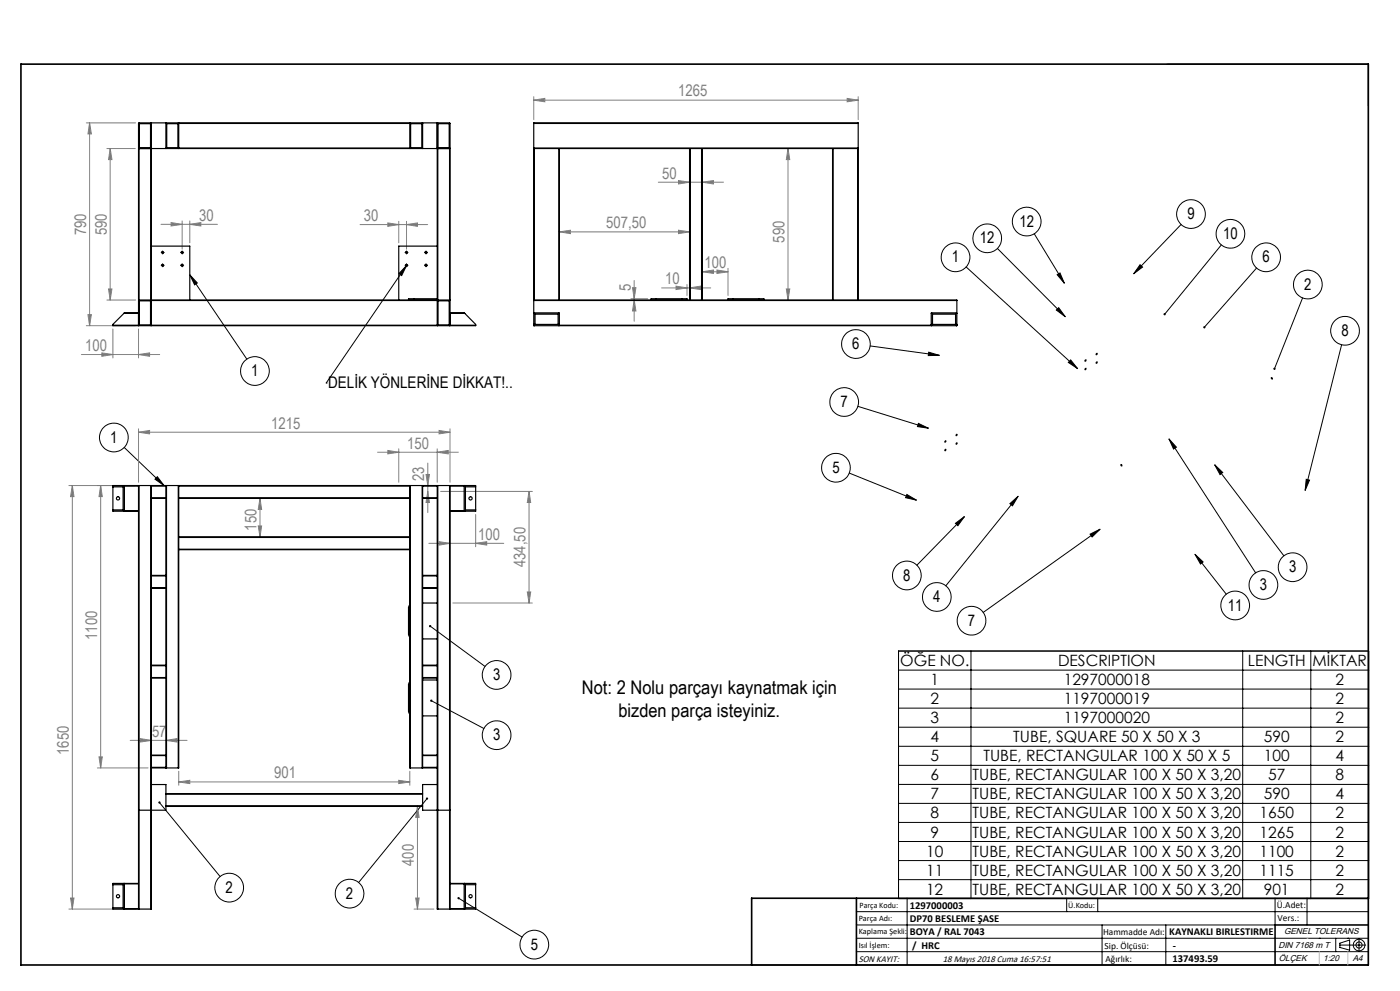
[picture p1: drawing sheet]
<svg xmlns="http://www.w3.org/2000/svg" width="420mm" height="297mm" viewBox="0 0 420 297" stroke-linecap="round" stroke-linejoin="round" font-family="sans-serif">
<g fill="none" stroke="#000" stroke-width=".3">
<path d="M350.2 19.2h60.3v12.6M48.5 79.6a.32 .32 0 0 1 .2-.4 .32 .32 0 0 1 .4 .3 .32 .32 0 0 1-.4 .3M48.5 75.8a.32 .32 0 0 1 .2-.4 .32 .32 0 0 1 .4 .3 .32 .32 0 0 1-.4 .3M48.6 79.5h.4M48.6 75.7h.4M48.8 75.5v.4M48.8 79.3v.4M54.3 79.6a.32 .32 0 0 1 .3-.4 .32 .32 0 0 1 .3 .4 .32 .32 0 0 1-.4 .2M54.3 75.8a.32 .32 0 0 1 .3-.4 .32 .32 0 0 1 .3 .3 .32 .32 0 0 1-.4 .3M54.4 79.5h.4M54.4 75.7h.4M54.6 75.5v.4"/>
<path d="M54.6 79.3v.4M121.6 79.6a.32 .32 0 0 1 .3-.4 .32 .32 0 0 1 .4 .4 .32 .32 0 0 1-.5 .2M121.6 75.8a.32 .32 0 0 1 .3-.4 .32 .32 0 0 1 .4 .3 .32 .32 0 0 1-.5 .3M121.7 79.5h.4M121.7 75.7h.4M122 75.5v.4M122 79.3v.4M122 79.6l-24.1 35.2M122 79.6l-1.5 3-.8-.6zM127.5 79.6a.31 .31 0 0 1 .3-.4 .31 .31 0 0 1 .3 .4 .31 .31 0 0 1-.4 .2M127.5 75.8a.31 .31 0 0 1 .3-.4 .31 .31 0 0 1 .3 .3 .31 .31 0 0 1-.4 .3M127.6 79.5h.4"/>
<path d="M127.6 75.7h.4M127.8 75.5v.4M127.8 79.3v.4M299.2 74.5l20.4 20.4M310.3 70.1l9 14.8M342 79.3l.8 .7-2.7 2.1zM354.3 67.3l-14.2 14.8M366.4 73.4l-17 20.8M56.9 82.4l2.3 2.4-.8 .6zM56.9 82.4l17.1 25.2M289.8 80l33.5 30.5M317.1 82.3l.9-.5 1.3 3.1z"/>
<path d="M317.6 92.2l2 2.7-2.7-2zM377 80.3l-15.7 17.8M390.8 89.3l-8.5 21.2M97.9 114.8h.1M261.1 103.7l20.7 2.8M278.6 105.5l3.2 1-3.3 .1zM321.2 107.9l2.1 2.6-2.8-1.9zM402.5 103.3l-11 43.7M37.3 134.1l11.9 11.4M257.4 121.8l21.1 6.5M275.5 126.9l3 1.4-3.3-.5zM283.6 134.7h.2a.23 .23 0 0 1 0 .4 .23 .23 0 0 1-.4-.1 .23 .23 0 0 1 .2-.3z"/>
<path d="M283.6 132.1l.2 .2-.3 .2zM336.3 139.2h.1a.23 .23 0 0 1 .2 .3 .23 .23 0 0 1-.3 .2 .23 .23 0 0 1-.1-.4zM350.7 131.5l2.2 2.5-.8 .6zM350.7 131.5l26 40.2M364.4 139.3l2.4 2.3-.8 .6zM364.4 139.3l20.8 27.3M47.2 142.9l2 2.6-2.7-1.9zM254.8 141.8l20.1 8.1M272.1 148.2l2.8 1.7-3.2-.7zM286.6 156.8l2.7-2-1.9 2.7zM289.3 154.8l-14.2 14.6M303 151l2.4-2.3-1.7 2.9z"/>
<path d="M305.4 148.7l-21.7 26.9M330 158.6l-35 24.9M391.9 143.6l1 .3-1.4 3.1zM327 160.1l3-1.5-2.4 2.3zM358.5 166.1l2.4 2.3-.7 .6zM358.5 166.1l9.4 12M129 187.6l16.5 12.1M269.6 195.1h141v74.2h-141zM291.3 195.1v74.2M372.8 195.1v74.2M393.2 195.1v74.2M129.4 210l15.8 8.3"/>
<path d="M269.6 200.8h141M269.6 206.5h141M269.6 212.2h141M269.6 217.9h141M128.1 239.3l-20.5 25.2M269.6 223.7h141M269.6 229.4h141M269.6 235.1h141M47.8 240.5l18.2 22.2M269.6 240.8h141M269.6 246.5h141M269.6 252.2h141"/>
<path d="M269.6 257.9h141M137.5 269.2l19.1 11.6M256.9 273.2h153.6M256.9 277.2h153.6M269.6 263.6h141M272.1 269.2v20M320 269.2v4M329.3 269.2v4M330.6 277.2v12M349.7 277.2v12M382.5 269.2v20M392.1 269.2v8"/>
<path d="M256.9 281.2h153.6M256.9 285.2h153.6M395.8 281.2h.1M400.7 281.2v4M402 283.2h7.7M402 282.7l2.9-1v3.1l-2.9-.9zM404.4 281.2h.1M407.7 281.3v3.8"/>
<circle cx="286.7" cy="77.1" r="4.3"/>
<circle cx="296.2" cy="71.4" r="4.3"/>
<circle cx="308" cy="66.4" r="4.3"/>
<circle cx="357.3" cy="64.2" r="4.3"/>
<circle cx="369.1" cy="70.1" r="4.3"/>
<circle cx="379.8" cy="77.1" r="4.3"/>
<circle cx="392.3" cy="85.3" r="4.3"/>
<circle cx="403.5" cy="99.1" r="4.3"/>
<circle cx="76.5" cy="111.2" r="4.3"/>
<circle cx="256.8" cy="103.1" r="4.3"/>
<circle cx="325.7" cy="110.6" r=".22"/>
<circle cx="325.7" cy="108" r=".22"/>
<circle cx="329" cy="108.6" r=".22"/>
<circle cx="329" cy="106.1" r=".22"/>
<circle cx="381.6" cy="113.3" r=".21"/>
<circle cx="34.2" cy="131.1" r="4.3"/>
<circle cx="253.2" cy="120.5" r="4.3"/>
<circle cx="287" cy="130.4" r=".22"/>
<circle cx="287" cy="132.9" r=".22"/>
<circle cx="250.8" cy="140.2" r="4.3"/>
<circle cx="272.1" cy="172.5" r="4.3"/>
<circle cx="281.1" cy="178.9" r="4.3"/>
<circle cx="379" cy="175.3" r="4.3"/>
<circle cx="387.8" cy="170" r="4.3"/>
<circle cx="291.5" cy="186" r="4.3"/>
<circle cx="370.6" cy="181.5" r="4.3"/>
<circle cx="149" cy="202.3" r="4.3"/>
<circle cx="149" cy="220.3" r="4.3"/>
<circle cx="68.8" cy="266" r="4.3"/>
<circle cx="104.9" cy="267.8" r="4.3"/>
<circle cx="160.3" cy="283.1" r="4.3"/>
<circle cx="407.7" cy="283.2" r=".93"/>
<circle cx="407.7" cy="283.2" r="1.74"/>
</g>
<g fill="none" stroke="#808080" stroke-width=".3">
<path d="M25.9 36.8h14.8M26.9 36.8l.5 3.3h-1zM26.9 36.8v60.8M160.1 29v6.8M160.1 30h97.4M160.1 30l3.3-.5v1zM254.1 29.5l3.4 .5-3.4 .5zM257.5 29v6.8M32.1 44.5h8.5M33.1 44.5l.5 3.3h-1zM33.1 44.5v45.4M197.5 54.6h19.6"/>
<path d="M203.6 54.1l3.3 .5-3.3 .5zM210.7 54.6l3.3-.5v1zM236.4 44.5l.5 3.3h-1zM236.4 44.5v45.4M48.3 67.2h16.9M51.3 66.7l3.3 .5-3.3 .5zM54.6 66.2v8.5M56.9 67.2l3.4-.5v1zM56.9 66.2v6.6M108 67.3h20.3M116.3 66.8l3.3 .5-3.3 .5zM119.6 66.3v6.5"/>
<path d="M122 67.3l3.2-.5v1zM122 66.3v8.4M167.8 69.5l3.3-.5v1zM167.8 69.5h39.1M203.6 69l3.3 .5-3.3 .5zM25.9 97.6h14.8M26.4 94.3h1l-.5 3.3zM32.1 89.9h8.6M32.6 86.6h1l-.5 3.3zM33.9 98.6v8.7M41.6 98.6v8.7M189.3 89.5h5"/>
<path d="M189.8 86.2h1l-.5 3.3zM190.3 84.1v12.2M190.3 89.9l.5 3.3h-1zM198.5 86.3h14.7M202.8 85.8l3.3 .5-3.3 .5zM206.1 85.3v3.2M206.9 86.3l3.3-.5v1zM210.7 81.5l3.3-.6v1zM210.7 81.5h7.7M215.1 80.9l3.3 .6-3.3 .4zM218.4 80.4v8.1M235.9 86.6h1l-.5 3.3z"/>
<path d="M24.4 106.3h23.5M30.6 105.8l3.3 .5-3.3 .5zM41.6 106.3l3.3-.5v1zM41.6 129.5l3.3-.5v1zM41.6 128.5v16M41.6 129.5h93.4M113.3 135.5h24.2M116.3 135l3.3 .5-3.3 .5zM119.6 134.5v10M128.3 138.8v14.8M131.2 135.5l3.3-.5v1zM131.2 134.5v10"/>
<path d="M131.7 129l3.3 .5-3.3 .5zM135 128.5v16M20.7 145.5h19.9M21.7 145.5l.5 3.3h-1zM21.7 145.5v126.9M30.2 145.5l.5 3.3h-1zM30.2 145.5v84.6M77.5 157.6h1l-.5 3.3zM78 149.4l.5 3.3h-1zM78 149.4v11.5M127.8 142.2h1l-.5 3.3zM128.3 147.3l.5 3.3h-1z"/>
<path d="M132.2 147.3h27.5M142.7 154.2v9.7M158.7 147.3l.5 3.3h-1zM158.7 147.3v33.4M128.7 162.8h22.4M131.7 162.3l3.3 .5-3.3 .6zM142.7 162.8l3.3-.5v1.1zM158.2 177.4h1l-.5 3.3zM135.9 180.7h23.8M29.2 230.1h15.2M29.7 226.8h1l-.5 3.3zM39.1 221.9h17"/>
<path d="M42.1 221.4l3.3 .5-3.3 .5zM49.8 221.9l3.3-.5v1zM53.6 234.3l3.3-.4v.9zM53.6 231.1v4.2M53.6 234.3h69.3M119.6 233.9l3.3 .4-3.3 .5zM122.9 231.1v4.2M125.2 241.7l.5 3.3h-1zM125.2 241.7v30.7M20.7 272.4h19.9M21.2 269.1h1l-.5 3.3zM124.2 272.4h6"/>
<path d="M124.7 269.1h1l-.5 3.3z"/>
</g>
<path d="M410.5 277.2h-28v12M225.5 289.2h185" fill="none" stroke="#000" stroke-width=".35"/>
<path d="M6.3 19.2h404.2v270h-404.2zM256.9 269.2v20M410.5 269.2h-185v20" fill="none" stroke="#000" stroke-width=".5"/>
<path d="M392.1 281.2h.1M395.8 285.2v4M404.4 285.2v4" fill="none" stroke="#c0c0c0" stroke-width=".3"/>
<g fill="none" stroke="#000" stroke-width=".3" stroke-dasharray="15.2 1.3 1.3 1.3">
<path d="M48.4 79.5h.1M48.4 75.7h.1M48.8 79.1h.1M48.8 79.9v.1M48.8 75.3v-.1M48.8 76v.1M49.2 79.5h.1M49.2 75.7h.1M54.3 79.5h-.1M54.3 75.7h-.1M54.6 79.1h.1M54.6 79.9v.1"/>
<path d="M54.6 75.3v-.1M54.6 76v.1M55 79.5h.1M55 75.7h.1M121.6 79.5h-.1M121.6 75.7h-.1M122 79.1h.1M122 79.9v.1M122 75.3v-.1M122 76v.1M122.3 79.5h.1M122.3 75.7h.1"/>
<path d="M127.4 79.5h.1M127.4 75.7h.1M127.8 79.1h.1M127.8 79.9v.1M127.8 75.3v-.1M127.8 76v.1M128.2 79.5h.1M128.2 75.7h.1"/>
</g>
<path d="M137.3 269a.34 .34 0 0 0 .2 .5 .34 .34 0 0 0 .4-.4 .34 .34 0 0 0-.6-.2l.2 .3zM127.9 239a.35 .35 0 0 0-.1 .5 .35 .35 0 0 0 .5 .1 .35 .35 0 0 0 0-.5l-.2 .2 .2-.2zM47.6 240.2a.34 .34 0 0 0 0 .6 .34 .34 0 0 0 .6-.2 .34 .34 0 0 0-.5-.4l.1 .3zM47.2 142.9l2 2.6-2.7-1.9zM128.8 187.4a.36 .36 0 0 0 0 .6 .36 .36 0 0 0 .5-.2 .36 .36 0 0 0-.5-.4l.2 .2zM129.2 209.7l.2 .3-.3-.2a.34 .34 0 0 0 .2 .5 .34 .34 0 0 0 .4-.4 .34 .34 0 0 0-.5-.2z" fill="#000"/>
<g fill="#808080">
<path d="M41.6 106.3l3.3-.5v1zM30.6 105.8l3.3 .5-3.3 .5zM122 67.3l3.2-.5v1zM116.3 66.8l3.3 .5-3.3 .5zM131.7 129l3.3 .5-3.3 .5zM41.6 129.5l3.3-.5v1zM210.7 54.6l3.3-.5v1zM203.6 54.1l3.3 .5-3.3 .5zM215.1 80.9l3.3 .6-3.3 .4zM210.7 81.5l3.3-.6v1z"/>
<path d="M51.3 66.7l3.3 .5-3.3 .5zM56.9 67.2l3.4-.5v1zM167.8 69.5l3.3-.5v1zM203.6 69l3.3 .5-3.3 .5zM202.8 85.8l3.3 .5-3.3 .5zM206.9 86.3l3.3-.5v1z"/>
<path d="M49.8 221.9l3.3-.5v1zM42.1 221.4l3.3 .5-3.3 .5z"/>
<path d="M158.2 177.4h1l-.5 3.3zM158.7 147.3l.5 3.3h-1z"/>
<path d="M235.9 86.6h1l-.5 3.3zM236.4 44.5l.5 3.3h-1z"/>
<path d="M78 149.4l.5 3.3h-1zM77.5 157.6h1l-.5 3.3zM127.8 142.2h1l-.5 3.3zM128.3 147.3l.5 3.3h-1z"/>
<path d="M26.4 94.3h1l-.5 3.3zM26.9 36.8l.5 3.3h-1z"/>
<path d="M29.7 226.8h1l-.5 3.3zM30.2 145.5l.5 3.3h-1z"/>
<path d="M33.1 44.5l.5 3.3h-1zM32.6 86.6h1l-.5 3.3zM21.7 145.5l.5 3.3h-1zM21.2 269.1h1l-.5 3.3zM125.2 241.7l.5 3.3h-1zM124.7 269.1h1l-.5 3.3zM189.8 86.2h1l-.5 3.3zM190.3 89.9l.5 3.3h-1z"/>
<path d="M53.6 234.3l3.3-.4v.9zM119.6 233.9l3.3 .4-3.3 .5zM116.3 135l3.3 .5-3.3 .5zM131.2 135.5l3.3-.5v1z"/>
<path d="M131.7 162.3l3.3 .5-3.3 .6zM142.7 162.8l3.3-.5v1.1zM160.1 30l3.3-.5v1zM254.1 29.5l3.4 .5-3.4 .5z"/>
</g>
<g fill="#000">
<path d="M122 79.6l-1.5 3-.8-.6z"/>
<path d="M56.9 82.4l2.3 2.4-.8 .6zM317.1 82.3l.9-.5 1.3 3.1zM316.9 92.9l.7-.7 2 2.7zM342 79.3l.8 .7-2.7 2.1zM349.1 94l.1 .4 .2-.2-.2 .2a.33 .33 0 0 0 .4 0 .33 .33 0 0 0 0-.5 .33 .33 0 0 0-.5 .1zM361 97.9l.1 .5 .2-.3-.2 .3a.34 .34 0 0 0 .5-.1 .34 .34 0 0 0-.1-.5 .34 .34 0 0 0-.5 .1zM275.5 126.9l3 1.4-3.3-.5zM321.2 107.9l2.1 2.6-2.8-1.9zM272.1 148.2l2.8 1.7-3.2-.7zM286.6 156.8l2.7-2-1.9 2.7zM303 151l2.4-2.3-1.7 2.9zM327 160.1l3-1.5-2.4 2.3zM358.5 166.1l2.4 2.3-.7 .6zM364.4 139.3l2.4 2.3-.8 .6zM278.6 105.5l3.2 1-3.3 .1zM382.1 110.3v.5l.2-.3-.1 .3a.35 .35 0 0 0 .5-.3 .35 .35 0 0 0-.6-.2zM350.7 131.5l2.2 2.5-.8 .6zM391.9 143.6l1 .3-1.4 3.1z"/>
</g>
<g fill="none" stroke="#000" stroke-width=".35">
<path d="M41.8 37.1h3.4v7.2h-3.4zM45.4 37l-.1-.2-3.7 .1 .1 7.6M49.8 37l.1-.2h3.6l.1 .2M50 37.1h3.4v7.2h-3.4zM53.6 37v-.2h69.3v.2M53.6 37v7.4M53.6 37h69.3M122.9 37l.1-.2h3.6l.2 .2M122.9 37v7.4M123.2 37.1h3.3v7.2h-3.3zM131.2 37l.1-.2 3.7 .1-.1 7.6M131.4 37.1h3.4v7.2h-3.4z"/>
<path d="M160.1 37v-.2h97.4v.2M160.1 37h97.4M160.1 37v7.4M257.5 37v7.4M41.7 44.5v45.4M41.7 44.5h3.6M45.3 44.5h4.5v-7.7h-4.4v53.1M45.3 44.5v45.4M45.4 44.4l-.1 .1M49.8 44.4h3.8M53.6 44.4h69.3M122.9 44.4h3.9"/>
<path d="M131.2 44.4l.1 .1M131.3 44.5h-4.5v-7.7h4.4v53.1M131.3 44.5v45.4M131.3 44.5h3.6M134.9 44.5v45.4M160.1 44.5h.2M160.1 44.4v.1M160.1 44.4h97.4M160.1 44.5v45.4M160.3 44.5h7.4M160.3 44.5v45.4M167.7 44.5h.1"/>
<path d="M167.7 44.5v45.4M167.8 44.5h39.1M167.8 44.5v45.4M206.9 44.5h.2M206.9 44.5v45.4M207.1 44.5h3.4M207.1 44.5v45.4M210.5 44.5h.2M210.5 44.5v45.4M210.7 44.5h39.1M210.7 44.5v45.4M249.8 44.5h.1"/>
<path d="M249.8 44.5v45.4M249.9 44.5h7.4M249.9 44.5v45.4M257.3 44.5h.2M257.3 44.5v45.4M257.5 44.4v.1M257.5 44.5v45.4M45.4 73.8h11.5v16.1M131.2 73.8h-11.6v16.1M33.9 97.5h7.7M37.2 93.9h4.4M37.2 93.9l-3.3 3.3v.3"/>
<path d="M41.6 97.5h3.8M41.6 93.8l-4.4 .1M41.7 89.9l-.1 7.6M41.7 89.9h3.6M41.8 90.2h3.4v7.2h-3.4zM45.3 89.9l.1 .2M45.3 89.9h.1M45.4 97.5h85.8M45.4 89.9v.2M45.4 89.9h85.8M45.4 90.1v7.4M45.4 90.1h85.8"/>
<path d="M124.1 89.5h-1.5v.4M124.1 89.5v.4M124.1 89.5h7.1M131.2 89.9h.1M131.2 97.5h3.8M131.2 89.9v.2M131.2 90.1v7.4M131.3 89.9l-.1 .2M131.3 89.9h3.6M131.4 90.2h3.4v7.2h-3.4zM134.9 89.9l.1 7.6M135 93.8l4.4 .1"/>
<path d="M135 97.5h7.7M135 93.9h4.4M139.4 93.9l3.3 3.3v.3M160.1 89.9v.2M160.1 97.5h127M160.1 89.9h.2M160.1 97.5l.2 .1M160.1 93.9l7.6-.1 .1 3.7M160.1 90.1h127M160.1 90.1v7.4M160.1 97.2h7.7M160.3 89.9h7.4"/>
<path d="M160.5 97.2v-3h6.9v3M167.7 89.9h.1M167.8 97.5l-.1 .1M167.8 89.9h39.1M167.8 97.5h111.6M196.9 89.5h-1.6v.4M196.9 89.5h7.6M196.9 89.5v.4M204.5 89.5h1.6v.4M204.5 89.5v.4M206.9 89.9h.2M207.1 89.9h3.4"/>
<path d="M210.5 89.9h.2M210.7 89.9h39.1M220 89.5h-1.6v.4M220 89.5h7.6M220 89.5v.4M227.6 89.5h1.6v.4M227.6 89.5v.4M249.8 89.9h.1M249.9 89.9h7.4M257.3 89.9h.2M257.5 89.9l29.6 .2M279.4 97.5l.1 .1"/>
<path d="M279.4 97.2h7.7M279.8 97.2v-3h6.9v3M287.1 97.5l-.2 .1M287.1 93.9l-7.7-.1v3.7M287.1 90.1v7.4M33.9 145.9h3v6.9h-3M37.2 145.5l.1 .2M37.3 153.1l-.1 .1M37.3 145.7h4.3M37.3 153.1h4.3M37.3 145.7v7.4M41.6 145.5h.1"/>
<path d="M41.6 145.5v126.9M41.6 145.5h-7.7v7.7h7.7M41.7 145.5v126.9M41.7 145.5h3.6M45.3 145.5h.1M45.3 145.5v126.9M45.4 145.5v.2M45.4 149.2v.2M45.4 145.7v3.5M45.4 149.4v23M45.4 145.5h4.4M45.4 149.2h4.4"/>
<path d="M45.4 145.7h4.4M45.4 149.4h4.4M49.8 145.5v.2M49.8 149.2v.2M49.8 145.5h.2M49.8 145.7v3.5M49.8 149.4v23M50 145.5h3.5M50 145.5v84.6M53.5 145.5h.1M53.5 145.5v84.6M53.6 149.2v.2"/>
<path d="M53.6 145.5v.2M53.6 145.7v3.5M53.6 149.4v11.5M53.6 145.5h69.3M53.6 149.2h69.3M53.6 145.7h69.3M53.6 149.4h69.3M122.9 145.5h.2M122.9 149.2v.2M122.9 145.5v.2M122.9 145.7v3.5M122.9 149.4v11.5"/>
<path d="M123.1 145.5h3.5M123.1 145.5v84.6M126.6 145.5h.2M126.6 145.5v84.6M126.8 149.2v.2M126.8 145.5v.2M126.8 145.7v3.5M126.8 149.4v23M126.8 145.5h4.4M126.8 149.2h4.4M126.8 145.7h4.4M126.8 149.4h4.4"/>
<path d="M131.2 145.5h.1M131.2 149.2v.2M131.2 145.5v.2M131.2 145.7v3.5M131.2 149.4v23M131.3 145.5v126.9M131.3 145.5h3.6M134.9 145.5h.1M134.9 145.5v126.9M135 145.5v126.9M135 145.5h7.7v7.7h-7.7M135 145.7h4.2"/>
<path d="M135 153.1h4.2M139.2 153.1l.2 .1M139.2 145.7v7.4M139.4 145.5l-.2 .2M142.7 145.9h-3.1v6.9h3.1M45.4 176.1v.2M45.4 172.4v.2M45.4 172.6v3.5M45.4 176.3v23.1M45.4 176.1h4.4M45.4 172.6h4.4M45.4 172.4h4.4"/>
<path d="M45.4 176.3h4.4M49.8 176.1v.2M49.8 172.4v.2M49.8 172.6v3.5M49.8 176.3v23.1M53.6 164.7l-.1 65.4M53.6 160.9v.2M53.6 164.6v.1M53.6 161.1v3.5M53.6 164.6h69.3M53.6 161.1h69.3M53.6 160.9h69.3"/>
<path d="M53.6 164.7h69.3M122.9 164.7l.2 65.4M122.9 160.9v.2M122.9 164.6v.1M122.9 161.1v3.5M126.8 172.4v.2M126.8 176.1v.2M126.8 172.6v3.5M126.8 176.3v23.1M126.8 176.1h4.4M126.8 172.6h4.4M126.8 172.4h4.4"/>
<path d="M126.8 176.3h4.4M131.2 172.4v.2M131.2 176.1v.2M131.2 172.6v3.5M131.2 176.3v23.1M45.4 199.4v.1M45.4 199.5v3.6M45.4 199.5h4.4M45.4 199.4h4.4M49.8 199.4v.1M49.8 199.5v3.6M122.9 181.2l-.3 .8v8.2l.3 .8"/>
<path d="M126.8 199.4v.1M126.8 199.5v3.6M126.8 199.5h4.4M126.8 199.4h4.4M126.8 191.5h4.4M126.8 180.7h4.4M131.2 199.4v.1M131.2 199.5v3.6M45.4 203.1v.1M45.4 203.2v23.1M45.4 203.1h4.4M45.4 203.2h4.4"/>
<path d="M49.8 203.1v.1M49.8 203.2v23.1M122.9 204.3l-.3 .8v8.2l.3 .7M126.8 203.1v.1M126.8 203.2v23.1M126.8 203.1h4.4M126.8 203.2h4.4M126.8 214.6h4.4M126.8 203.8h4.4M131.2 203.1v.1M131.2 203.2v23.1M45.4 230.1l-.1 42.3"/>
<path d="M45.4 235.1h4.4v7.7h-8.2M45.4 230v.1M45.4 226.3v.1M45.4 226.4v3.6M45.4 230h4.4M45.4 226.4h4.4M45.4 226.3h4.4M45.4 230.1h4.4M49.8 230v.1M49.8 226.3v.1M49.8 230.1h.2M49.8 226.4v3.6"/>
<path d="M49.8 237.8h77M49.8 238h77M50 230.1h3.5M123.1 230.1h3.5M126.6 230.1h.2M126.8 226.3v.1M126.8 230v.1M126.8 226.4v3.6M126.8 230h4.4M126.8 226.4h4.4M126.8 226.3h4.4M126.8 230.1h4.4"/>
<path d="M131.2 235.1h-4.4v7.7h8.2M131.2 230.1v42.3h.1M131.2 226.3v.1M131.2 230v.1M131.2 226.4v3.6M49.8 241.7h77M49.8 241.5h77M33.9 265.1h3v7h-3M37.2 264.8l.1 .1M37.3 272.3l-.1 .1M37.3 264.9h4.3M37.3 272.3h4.3"/>
<path d="M37.3 264.9v7.4M41.6 272.4h.1M41.6 264.8h-7.7v7.6h7.7M41.7 272.4h3.6M131.3 272.4h3.6M134.9 272.4h.1M135 264.8h7.7v7.6h-7.7M135 264.9h4.2M135 272.3h4.2M139.2 272.3l.2 .1M139.2 264.9v7.4M139.4 264.8l-.2 .1"/>
<path d="M142.7 265.1h-3.1v7h3.1"/>
<circle cx="48.8" cy="79.5" r=".25"/>
<circle cx="48.8" cy="75.7" r=".25"/>
<circle cx="54.6" cy="79.5" r=".27"/>
<circle cx="54.6" cy="75.7" r=".27"/>
<circle cx="121.9" cy="75.7" r=".25"/>
<circle cx="121.9" cy="79.5" r=".25"/>
<circle cx="127.8" cy="75.7" r=".27"/>
<circle cx="127.8" cy="79.5" r=".27"/>
<circle cx="35.4" cy="149.4" r=".49"/>
<circle cx="141.2" cy="149.4" r=".49"/>
<circle cx="35.4" cy="268.6" r=".48"/>
<circle cx="141.2" cy="268.6" r=".48"/>
</g>
<g font-size="5.6">
<text x="174.6" y="208.1">Not: 2 Nolu parçayı kaynatmak için</text>
<text x="185.5" y="214.7">bizden parça isteyiniz.</text>
</g>
<g font-size="4.8" fill="#808080">
<text x="203.4" y="28.9">1265</text>
<text x="198.6" y="53.5">50</text>
<text x="25.8" y="70.5" transform="rotate(-90 25.8 70.5)">790</text>
<text x="32" y="70.5" transform="rotate(-90 32 70.5)">590</text>
<text x="59.8" y="66.1">30</text>
<text x="109.1" y="66.2">30</text>
<text x="181.9" y="68.4">507,50</text>
<text x="235.3" y="72.8" transform="rotate(-90 235.3 72.8)">590</text>
<text x="211.4" y="80.3">100</text>
<text x="189.2" y="87.4" transform="rotate(-90 189.2 87.4)">5</text>
<text x="199.6" y="85.2">10</text>
<text x="25.5" y="105.2">100</text>
<text x="81.4" y="128.4">1215</text>
<text x="122.1" y="134.4">150</text>
<text x="127.3" y="144.2" transform="rotate(-90 127.3 144.2)">23</text>
<text x="76.9" y="159" transform="rotate(-90 76.9 159)">150</text>
<text x="143.5" y="161.8">100</text>
<text x="157.6" y="170" transform="rotate(-90 157.6 170)">434,50</text>
<text x="29.1" y="191.8" transform="rotate(-90 29.1 191.8)">1100</text>
<text x="45.6" y="220.8">57</text>
<text x="20.6" y="226.2" transform="rotate(-90 20.6 226.2)">1650</text>
<text x="82.3" y="233.3">901</text>
<text x="124.2" y="259.5" transform="rotate(-90 124.2 259.5)">400</text>
</g>
<g font-size="4.8">
<text x="356.2" y="65.7">9</text>
<text x="305.8" y="67.9">12</text>
<text x="367" y="71.6">10</text>
<text x="294" y="72.9">12</text>
<text x="285.6" y="78.6">1</text>
<text x="378.8" y="78.6">6</text>
<text x="391.3" y="86.8">2</text>
<text x="402.4" y="100.7">8</text>
<text x="255.7" y="104.6">6</text>
<text x="75.4" y="112.7">1</text>
<text x="98.4" y="116.4">DELİK YÖNLERİNE DİKKAT!..</text>
<text x="252.2" y="122">7</text>
<text x="33.1" y="132.6">1</text>
<text x="249.7" y="141.7">5</text>
<text x="271" y="174">8</text>
<text x="386.7" y="171.5">3</text>
<text x="377.9" y="176.8">3</text>
<text x="280" y="180.4">4</text>
<text x="368.4" y="183">11</text>
<text x="290.4" y="187.6">7</text>
<text x="147.9" y="203.8">3</text>
<text x="147.9" y="221.9">3</text>
<text x="67.7" y="267.5">2</text>
<text x="103.8" y="269.3">2</text>
<text x="159.2" y="284.6">5</text>
</g>
<g font-size="4.7">
<text x="270.1" y="199.6">ÖĞE NO.</text>
<text x="317.4" y="199.6">DESCRIPTION</text>
<text x="374.4" y="199.6">LENGTH</text>
<text x="393.8" y="199.6">MİKTAR</text>
<text x="279.1" y="205.3">1</text>
<text x="319.1" y="205.3">1297000018</text>
<text x="400.6" y="205.3">2</text>
<text x="279.1" y="211.1">2</text>
<text x="319.1" y="211.1">1197000019</text>
<text x="400.6" y="211.1">2</text>
<text x="279.1" y="216.8">3</text>
<text x="319.1" y="216.8">1197000020</text>
<text x="400.6" y="216.8">2</text>
<text x="279.1" y="222.5">4</text>
<text x="304" y="222.5">TUBE, SQUARE 50 X 50 X 3</text>
<text x="379.2" y="222.5">590</text>
<text x="400.6" y="222.5">2</text>
<text x="279.1" y="233.9">6</text>
<text x="279.1" y="228.2">5</text>
<text x="291.8" y="233.9">TUBE, RECTANGULAR 100 X 50 X 3,20</text>
<text x="295" y="228.2">TUBE, RECTANGULAR 100 X 50 X 5</text>
<text x="379.2" y="228.2">100</text>
<text x="380.4" y="233.9">57</text>
<text x="400.6" y="233.9">8</text>
<text x="400.6" y="228.2">4</text>
<text x="279.1" y="239.6">7</text>
<text x="291.8" y="239.6">TUBE, RECTANGULAR 100 X 50 X 3,20</text>
<text x="379.1" y="239.6">590</text>
<text x="400.6" y="239.6">4</text>
<text x="279.1" y="245.3">8</text>
<text x="291.8" y="245.3">TUBE, RECTANGULAR 100 X 50 X 3,20</text>
<text x="377.8" y="245.3">1650</text>
<text x="400.6" y="245.3">2</text>
<text x="279.1" y="251">9</text>
<text x="291.8" y="251">TUBE, RECTANGULAR 100 X 50 X 3,20</text>
<text x="377.8" y="251">1265</text>
<text x="400.6" y="251">2</text>
<text x="277.8" y="256.7">10</text>
<text x="291.8" y="256.7">TUBE, RECTANGULAR 100 X 50 X 3,20</text>
<text x="377.8" y="256.7">1100</text>
<text x="400.6" y="256.7">2</text>
<text x="277.8" y="262.4">11</text>
<text x="291.8" y="262.4">TUBE, RECTANGULAR 100 X 50 X 3,20</text>
<text x="377.8" y="262.4">1115</text>
<text x="400.6" y="262.4">2</text>
<text x="277.8" y="268.1">12</text>
<text x="291.8" y="268.1">TUBE, RECTANGULAR 100 X 50 X 3,20</text>
<text x="379.1" y="268.1">901</text>
<text x="400.6" y="268.1">2</text>
</g>
<g font-size="3.2">
<text x="272.9" y="272.3">1297000003</text>
<text x="272.9" y="280.3">BOYA / RAL 7043</text>
<text x="272.9" y="276.3">DP70 BESLEME ŞASE</text>
<text x="350.8" y="280.3">KAYNAKLI BIRLESTIRME</text>
<text x="273.7" y="284.4">/ HRC</text>
<text x="351.9" y="284.3">-</text>
<text x="351.8" y="288.3">137493.59</text>
</g>
<g font-size="2.8">
<text x="383" y="272.2">Ü.Adet:</text>
<text x="330.9" y="280.3">Hammadde Adı:</text>
<text x="383.3" y="276">Vers.:</text>
<text x="331.4" y="284.3">Sip. Ölçüsü:</text>
<text x="257.6" y="288.3">SON KAYIT:</text>
<text x="282.9" y="288.3">18 Mayıs 2018 Cuma 16:57:51</text>
<text x="331.6" y="288.3">Ağırlık:</text>
</g>
<g font-size="2.6">
<text x="385.2" y="279.9">GENEL TOLERANS</text>
<text x="383.5" y="284">DIN 7168 m T</text>
<text x="383.6" y="288.1">ÖLÇEK</text>
<text x="396.9" y="288.1">1:20</text>
<text x="405.8" y="288.1">A4</text>
</g>
<g font-size="2.5">
<text x="257.9" y="272">Parça Kodu:</text>
<text x="320.5" y="272">Ü.Kodu:</text>
<text x="257.6" y="280">Kaplama Şekli:</text>
<text x="257.6" y="276">Parça Adı:</text>
<text x="257.6" y="284.1">Isıl İşlem:</text>
</g>
</svg>
